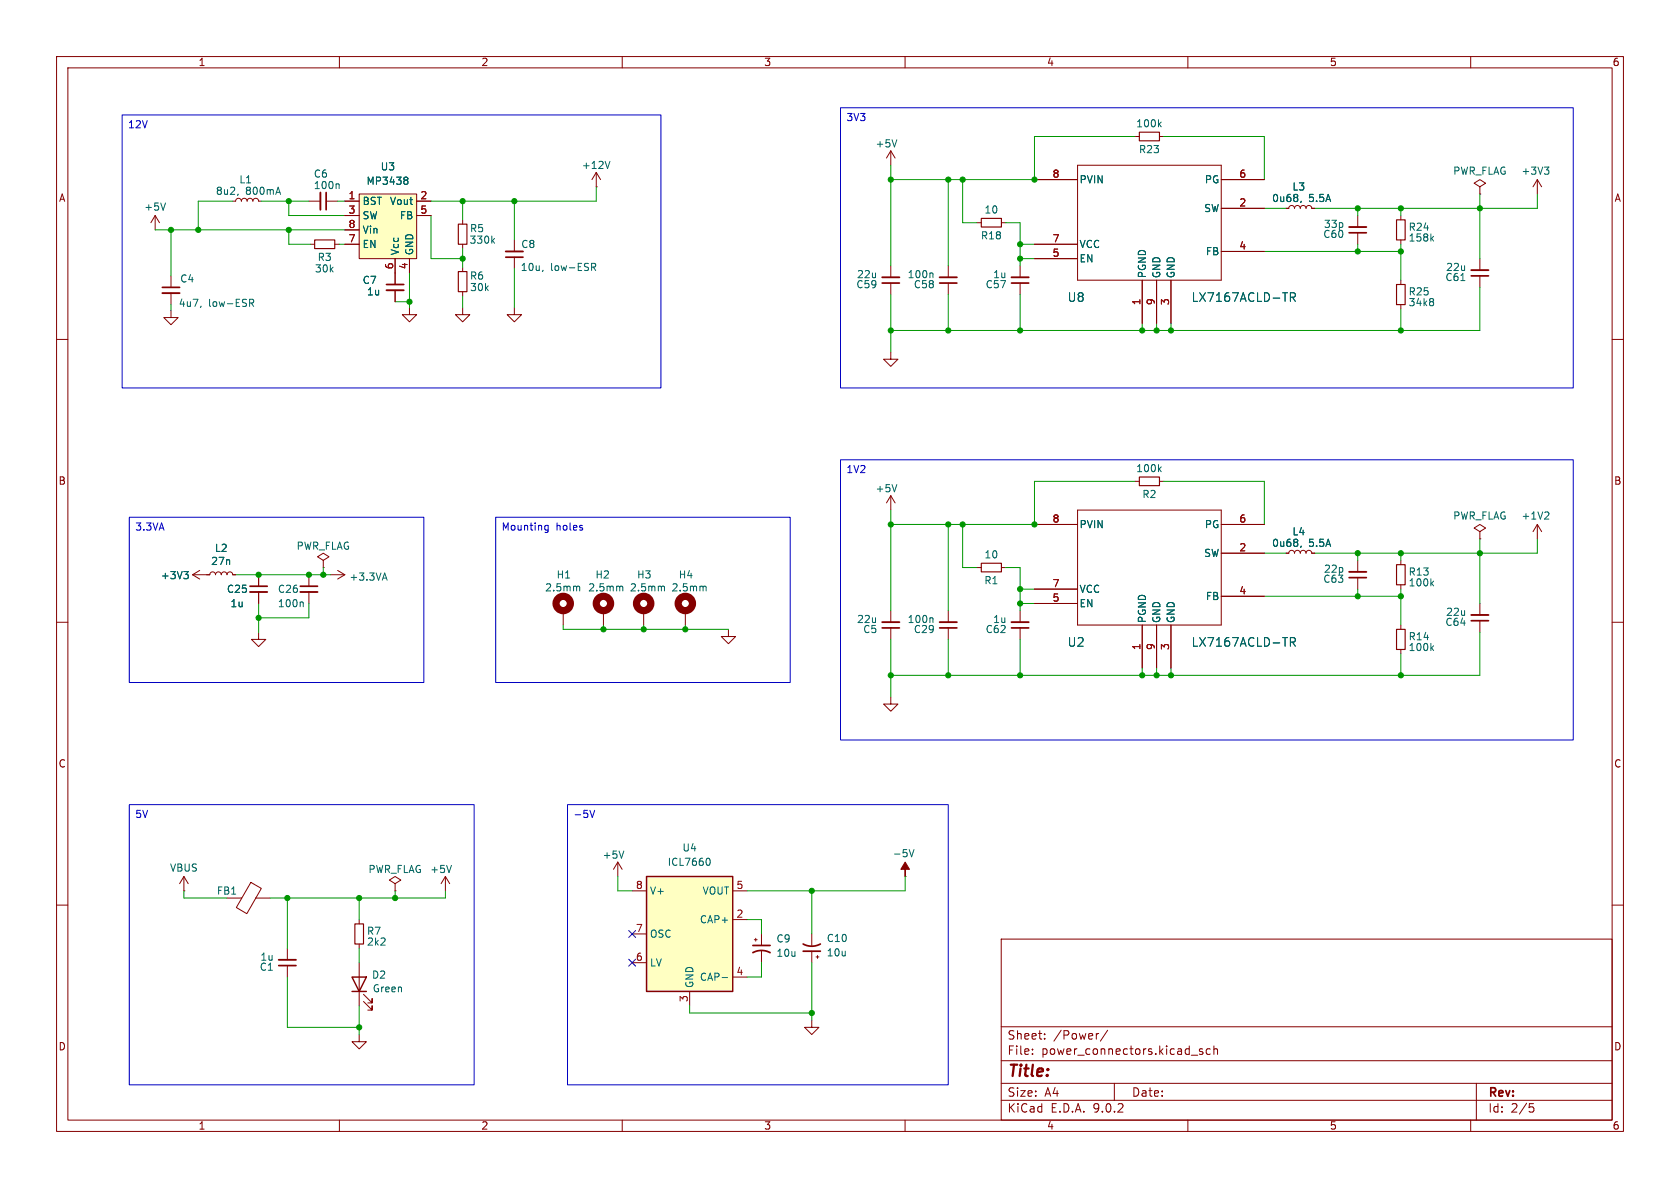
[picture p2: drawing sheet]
<svg xmlns="http://www.w3.org/2000/svg" width="297mm" height="210mm" viewBox="0 0 297 210" stroke-linecap="round" stroke-linejoin="round" font-family="sans-serif">
<g fill="none" stroke="#840000" stroke-width=".18">
<path d="M10 10h277v190h-277zM12 12h273v186h-273zM60 10v2M110 10v2M160 10v2M210 10v2M260 10v2M157.5 26.7l-.8 1.2M157.5 26.7l.7 1.2M157.5 26.7v2.5M172.7 39.4h.8M177 39.4h.8"/>
<path d="M182.9 31.8h7.6M190.5 29.2h25.4v20.3h-25.4zM200.7 24.1h.7M205 24.1h.7M215.9 36.8h7.6M215.9 31.8h7.6M227.3 36.8h.5l.2-.3 .3-.2 .4 .2 .2 .3 .1-.3 .4-.2 .3 .2 .2 .3 .1-.3 .4-.2 .3 .2 .2 .3 .1-.3 .4-.2 .4 .2 .1 .3h.5M240 38.1v2M247.6 38.1v.8M261.6 33l1-.6-1-.6-1 .6 1 .6v1.3M261.6 34.3h.1M271.8 31.8l-.8 1.2"/>
<path d="M271.8 31.8l.7 1.2M271.8 31.8v2.5M157.5 47v2M157.5 50v2.1M167.6 47v2M167.6 50v2.1M180.3 47v2M180.3 50v2.1M182.9 43.2h7.6M182.9 45.7h7.6M201.9 49.5v7.7M204.5 49.5v7.7"/>
<path d="M207 49.5v7.7M215.9 44.5h7.6M240 41.1v2.1M247.6 42.4v.8M247.6 49.5v.8M247.6 53.8v.8M261.6 45.7v2.1M261.6 48.8v2M10 60h2M157.5 62.2v1.3h1.2l-1.2 1.3-1.3-1.3h1.3M285 60h2M157.5 87.6v2.6"/>
<path d="M157.5 87.6l-.8 1.3M157.5 87.6l.7 1.3M182.9 92.7h7.6M190.5 90.2h25.4v20.3h-25.4zM200.7 85.1h.7M205 85.1h.7M215.9 97.8h7.6M215.9 92.7h7.6M227.3 97.8h.5l.2-.4 .3-.1 .4 .1 .2 .4 .1-.4 .4-.1 .3 .1 .2 .4 .1-.4 .4-.1 .3 .1 .2 .4 .1-.4 .4-.1 .4 .1 .1 .4h.5M240 99.1v2M247.6 99.1v.7M261.6 94l1-.7-1-.6-1 .6 1 .7v1.3"/>
<path d="M261.6 95.3h.1M271.8 92.7v2.6M271.8 92.7l-.8 1.3M271.8 92.7l.7 1.3M10 110h2M113.8 108v2.5M121.2 108v2.5M128.8 111.3v1.2h1.2l-1.2 1.3-1.3-1.3h1.3M157.5 108v2M157.5 111v2M167.6 108v2M167.6 111v2"/>
<path d="M172.7 100.3h.8M177 100.3h.8M180.3 108v2M180.3 111v2M182.9 104.1h7.6M182.9 106.7h7.6M201.9 110.5v7.6M204.5 110.5v7.6M207 110.5v7.6M215.9 105.4h7.6M240 102.1v2M247.6 103.4v.7"/>
<path d="M247.6 110.5v.8M247.6 114.8v.8M261.6 106.7v2M261.6 109.7v2.1M285 110h2M157.5 123.2v1.3h1.2l-1.2 1.2-1.3-1.2h1.3M10 160h2M50.8 167.6v2.1M50.8 170.7v2M133.3 166.1h.6M133.6 165.9v.5M134.6 165.1v2"/>
<path d="M134.6 168.1v2.1M177 166h108v32h-108zM285 160h2M60 198v2M110 198v2M160 198v2M177 194.5h108M177 191.5h108M177 187.5h108M177 181.5h108M182.5 186.3v.1M182.5 185.5v.1"/>
<path d="M184.7 183.6v.1M184.7 182.8v.1M194.2 182.7l-.2 .1M195.8 182.1l-1.3 2M197 191.5v3M210 198v2M210.6 186.5h1.1M212.6 185.5l-.4-.1-.2 .2 .1 .2 .5 .2v.3h-.6M214 185.5l-.5-.1-.3 .3v.4l.2 .2h.6M214.6 185.5l.2-.1 .4 .1v.9M214.6 184.9v1.5M260 198v2"/>
<path d="M261 191.5v6.5M270.4 195.1h.7M270.5 195.7h.4l.3 .3-.2 .5-.5 .1"/>
</g>
<g fill="none" stroke="#840000" stroke-width=".3">
<path d="M156 50h3M166.1 50h3.1M178.8 50h3.1M238.5 41.1h3.1M260.1 48.8h3M156 111h3M166.1 111h3.1M178.8 111h3.1M238.5 102.1h3.1M260.1 109.7h3M49.3 170.7h3M133.1 168.4a3.2 3.2 0 0 1 3 0"/>
<path d="M133.1 167.1h3"/>
</g>
<path d="M156 49h3M166.1 49h3.1M178.8 49h3.1M238.5 40.1h3.1M260.1 47.8h3M156 110h3M166.1 110h3.1M178.8 110h3.1M238.5 101.1h3.1M260.1 108.7h3M49.3 169.7h3" fill="none" stroke="#840000" stroke-width=".33"/>
<g fill="none" stroke="#006464" stroke-width=".18">
<path d="M158.5 24.7l-.4 1.3M204.9 21.9l.4 .5M205.3 21.6l-.5 .5M230 35.6l-.1 .2M273 29.5h.8l-.4 .5M273.6 30l.2 .3v.3l-.2 .2M164.8 48.2l.1 .2v.7M228.1 52.5h.8l.1-.2-.1-.4-.2-.1h-.6v1.5M228.5 52.5l.5 .8M253.1 42.1l.3 .5M253.2 52.8l.2 .2-.2 .3 .2 .3v.2l-.2 .2M253.4 41.8l-.4 .5"/>
<path d="M258.3 49.6h.7M158.5 85.7l-.4 1.2M204.9 82.9l.4 .5M205.3 82.5l-.5 .5M230 96.5l-.1 .3M273.6 90.5l.2 .2v.3l-.8 .8h.8M117.1 103.6l.4 .2v.7M124.5 103.6l.3 .2v.7M164.8 109.2l.1 .2v.7M228.1 113.5l.8-.1 .1-.2-.1-.3-.2-.2h-.6v1.5M228.5 113.5l.5 .7M253.1 114.5l.3 .5"/>
<path d="M253.1 103.1l.3 .5M253.4 114.2l-.4 .4M253.4 102.7l-.4 .5"/>
</g>
<path d="M173.5 38.6h3.5v1.5h-3.5zM201.4 23.4h3.6v1.5h-3.6zM246.9 38.9h1.5v3.5h-1.5zM246.9 50.3h1.5v3.5h-1.5zM173.5 99.6h3.5v1.5h-3.5zM201.4 84.3h3.6v1.6h-3.6zM246.9 99.8h1.5v3.6h-1.5zM246.9 111.3h1.5v3.5h-1.5z" fill="none" stroke="#840000" stroke-width=".2"/>
<g fill="none" stroke="#840000" stroke-width="1.3">
<circle cx="113.8" cy="106.7" r="1.27"/>
<circle cx="121.2" cy="106.7" r="1.27"/>
</g>
<path d="M114.3 154.9h15.2v20.4h-15.2z" fill="#ffffc2"/>
<path d="M114.3 154.9h15.2v20.4h-15.2zM62.2 172.7h2.6l-1.3 2.6zM62.2 175.3h2.6" fill="none" stroke="#840000" stroke-width=".25"/>
<g fill="none" stroke="#840000" stroke-width=".18">
<path d="M27.4 38.1l-.7 1.3M27.4 38.1l.8 1.3M27.4 38.1v2.5M41.1 35.6h.6l.1-.4 .4-.1 .3 .1 .2 .4 .1-.4 .4-.1 .3 .1 .2 .4 .1-.4 .4-.1 .4 .1 .1 .4 .2-.4 .3-.1 .4 .1 .1 .4h.5M54.6 35.6h2M57.7 35.6h2M81.8 38.9v.7M105.4 33h.1M105.4 30.5l-.8 1.3M105.4 30.5l.8 1.3M105.4 30.5v2.5M30.2 54.9v1.2h-1.2l1.2 1.3 1.3-1.3h-1.3"/>
<path d="M30.2 48.8v2M30.2 51.8v2M69.8 48.3v2M69.8 51.3v2M72.4 54.4v1.2h1.3l-1.3 1.3-1.3-1.3h1.3M81.8 54.4v1.2h1.3l-1.3 1.3-1.3-1.3h1.3M81.8 43.2v.7M81.8 47.2v.8M81.8 51.6v.7M90.9 54.4v1.2h1.3l-1.3 1.3-1.2-1.3h1.2M90.9 42.4v2.1M90.9 45.5v2"/>
<path d="M57.1 99.1l1.1-.7-1.1-.6-1 .6 1 .7v1.2M34 101.6h3.1l.1-.4 .4-.1 .3 .1 .2 .4 .1-.4 .4-.1 .4 .1 .1 .4 .2-.4 .3-.1 .4 .1 .1 .4 .2-.4 .3-.1 .4 .1 .1 .4h.6M34 101.6l1.3 .8M35.3 100.8l-1.3 .8M45.7 111.8v1.2h1.3l-1.3 1.3-1.3-1.3h1.3M45.7 101.6v2M45.7 104.6v2.1M54.6 101.6v2M54.6 104.6v2.1M57.1 100.3h.1M58.4 101.6h2.6M59.7 100.8l1.3 .8"/>
<path d="M61 101.6l-1.3 .8M99.6 108v2.5M106.7 108v2.5M32.5 157.5h.1M32.5 154.9l-.8 1.3M32.5 154.9l.8 1.3M32.5 154.9v2.6M40.1 158.8h2.6M44.3 156l1.9 1-2.6 4.5-1.8-1.1zM45.2 158.8h2.6M69.8 156.2l1.1-.6-1.1-.7-1 .7 1 .6v1.3M69.8 157.5h.1"/>
<path d="M78.7 154.9l-.7 1.3M78.7 154.9l.8 1.3M78.7 154.9v2.6M109.2 152.4l-.7 1.3M109.2 152.4l.8 1.3M109.2 152.4v2.5M111.8 157.5h2.5M129.5 157.5h2.6M160 154.9h.1M63.5 162.6v.7M63.5 166.9v.7M63.5 170.2v7.6"/>
<path d="M64.3 177l1.5 1.6v-.8v.8h-.8M64.3 175.8l1.5 1.5v-.8v.8h-.8M111.8 165.1h2.5M111.8 170.2h2.5M121.9 175.3v2.5M129.5 162.6h2.6M129.5 172.7h2.6M143.5 165.1v2M143.5 168.1v2.1M144.3 169.2h.5M144.5 168.9v.5M63.5 182.9v1.3h1.3l-1.3 1.2-1.3-1.2h1.3"/>
<path d="M143.5 180.3v1.3h1.3l-1.3 1.3-1.3-1.3h1.3"/>
</g>
<g fill="none" stroke="#006464" stroke-width=".18">
<path d="M29.3 35.9l-.5 1.3M42.1 34.3l-.1 .2M59.8 32.5l.2 .2v.6M107.8 28.5l-.4 1.3M35.5 54.1l-.1 .3M44.1 52.9h.5l.3 .2-.2 .4-.6 .1M44.4 53.6l.5 .6M87.1 42.5l.3 .5M87.4 42.2l-.5 .4M96 47.8l-.1 .2M104.6 46.6h.5l.2 .2-.1 .4h-.6M104.9 47.2l.4 .6"/>
<path d="M32.5 101h.8l-.4 .5M33 101.5l.3 .3v.3l-.3 .2M53.4 106.4l.2 .2v.7M67.7 102.2h.6M68 101.3l.4 1.3M102.1 103.6l.4 .2v.7M109.7 103.6l.4 .2v.7M79.8 153l-.4 1.2M110.3 150.4l-.4 1.3M125.1 151.7a.68 .68 0 0 1 .5 .6 .68 .68 0 0 1-.5 .7M160.7 150.2l.5 1.3 .4-1.3M127.7 172.8h.9"/>
</g>
<path d="M57.7 34v3.1M28.7 50.8h3M68.3 50.3h3.1M89.4 45.5h3.1M44.2 103.6h3M53.1 103.6h3M142 166.9a3.2 3.2 0 0 0 3 0M142 168.1h3" fill="none" stroke="#840000" stroke-width=".3"/>
<path d="M160 152.4l.8 1.3h-.8v1.2v-1.2h-.7z" fill="#840000" stroke="#840000" stroke-width=".18"/>
<g fill="none" stroke="#840000" stroke-width="1.3">
<circle cx="99.6" cy="106.7" r="1.27"/>
<circle cx="106.7" cy="106.7" r="1.27"/>
</g>
<path d="M56.6 34v3.1M28.7 51.8h3M68.3 51.3h3.1M89.4 44.5h3.1M44.2 104.6h3M53.1 104.6h3" fill="none" stroke="#840000" stroke-width=".33"/>
<path d="M81 39.6h1.5v3.6h-1.5zM81 48h1.5v3.6h-1.5zM62.7 163.3h1.6v3.6h-1.6z" fill="none" stroke="#840000" stroke-width=".2"/>
<path d="M63.5 34.3h10.2v11.4h-10.2z" fill="#ffffc2"/>
<g fill="none" stroke="#840000" stroke-width=".18">
<path d="M61 35.6h2.5M61 38.1h2.5M63.5 34.3h10.2v11.4h-10.2zM73.7 35.6h2.5M73.7 38.1h2.5M182.9 31.8h7.6M215.9 31.8h7.6M215.9 36.8h7.6M227.3 36.8h.5M231.9 36.8h.5M54.9 43.2h.7M59.2 43.2h.7"/>
<path d="M61 40.6h2.5M61 43.2h2.5M69.8 45.7v4.6M69.8 51.3v2M72.4 45.7v2.6M182.9 43.2h7.6M182.9 45.7h7.6M201.9 49.5v7.7M204.5 49.5v7.7M207 49.5v7.7M215.9 44.5h7.6M182.9 92.7h7.6"/>
<path d="M215.9 97.8h7.6M215.9 92.7h7.6M227.3 97.8h.5M231.9 97.8h.5M36.6 101.6h.5M41.1 101.6h.6M45.7 101.6v2M45.7 104.6v2.1M182.9 104.1h7.6M182.9 106.7h7.6M201.9 110.5v7.6M204.5 110.5v7.6"/>
<path d="M207 110.5v7.6M215.9 105.4h7.6"/>
</g>
<path d="M71.6 31.3h.3l.2 .3-.2 .3M71.6 31.9h.3M71.9 31.9l.2 .2v.2l-.1 .2-.4 .1M230 35.6l-.1 .2M228.1 52.5h.8l.1-.2-.1-.4-.2-.1h-.6v1.5M228.5 52.5l.5 .8M230 96.5l-.1 .3M32.5 101h.8l-.4 .5M33 101.5l.3 .3v.3l-.3 .2M228.1 113.5l.8-.1 .1-.2-.1-.3-.2-.2h-.6v1.5M228.5 113.5l.5 .7" fill="none" stroke="#006464" stroke-width=".18"/>
<path d="M55.6 42.4h3.6v1.5h-3.6z" fill="none" stroke="#840000" stroke-width=".2"/>
<g fill="none" stroke="#009600" stroke-width=".18">
<path d="M41.1 35.6h-6v5M46.2 35.6h8.4M51.1 35.6v2.5h9.9M59.7 35.6h1.3M76.2 38.1v7.6h5.6M81.8 35.3v3.6M90.9 35.6v6.8M105.4 33v2.6h-29.2M157.5 29.2v17.8M167.6 31.8v15.2M170.2 31.8v7.6h2.5M177.8 39.4h2.5v7.6"/>
<path d="M200.7 24.1h-17.8v7.7h-25.4M205.7 24.1h17.8v7.7M223.5 36.8h3.8M240 36.8v1.3M247.6 36.8v1.3M261.6 34.3v11.4M271.8 34.3v2.5h-39.4M27.4 40.6h33.6M30.2 40.6v8.2M30.2 53.8v1.1M51.1 40.6v2.6h3.8M59.9 43.2h1.1"/>
<path d="M69.8 53.3h2.6M72.4 48.3v6.1M81.8 43.9v3.3M81.8 52.3v2.1M90.9 47.5v6.9M157.5 52.1v10.1M167.6 52.1v6.3M180.3 45.7h2.6M180.3 52.1v6.3M180.3 43.2h2.6M201.9 57.2v1.2M204.5 57.2v1.2"/>
<path d="M207 57.2v1.2M223.5 44.5h24.1M240 43.2v1.3M247.6 43.2v6.3M247.6 54.6v3.8M261.6 50.8v7.6h-104.1M157.5 90.2v17.8M167.6 92.7v15.3M170.2 92.7v7.6h2.5M200.7 85.1h-17.8v7.6h-25.4M205.7 85.1h17.8v7.6M223.5 97.8h3.8"/>
<path d="M240 97.8v1.3M247.6 97.8v1.3M261.6 95.3v11.4M271.8 95.3v2.5h-39.4M41.7 101.6h16.7M45.7 106.7v5.1M54.6 106.7v2.5h-8.9M57.1 100.3v1.3M99.6 110.5v.8h29.2M106.7 110.5v.8M113.8 110.5v.8M121.2 110.5v.8"/>
<path d="M157.5 113v10.2M167.6 113v6.4M177.8 100.3h2.5v7.7M180.3 113v6.4M180.3 104.1h2.6M180.3 106.7h2.6M201.9 118.1v1.3M204.5 118.1v1.3M207 118.1v1.3M223.5 105.4h24.1M240 104.1v1.3M247.6 104.1v6.4"/>
<path d="M247.6 115.6v3.8M261.6 111.8v7.6h-104.1M32.5 157.5v1.3h7.6M50.8 158.8v8.8M63.5 158.8v3.8M69.8 157.5v1.3M78.7 157.5v1.3h-30.9M109.2 154.9v2.6h2.6M143.5 157.5v7.6M160 154.9v2.6h-27.9M50.8 172.7v8.9h12.7M63.5 167.6v2.6"/>
<path d="M63.5 177.8v5.1M121.9 177.8v1.3h21.6M132.1 162.6h2.5v2.5M134.6 170.2v2.5h-2.5M143.5 170.2v10.1"/>
</g>
<path d="M111.2 164.5l1.2 1.2M111.2 169.6l1.2 1.2M112.4 164.5l-1.2 1.2M112.4 169.6l-1.2 1.2" fill="none" stroke="#000084" stroke-width=".18"/>
<path d="M148.6 19.1h129.5v49.5h-129.5zM21.6 20.3h95.2v48.3h-95.2zM22.9 91.4h52v29.3h-52zM87.6 91.4h52.1v29.3h-52.1zM96.4 93.6l.1 .1h.4M96.9 92.9v1l-.2 .2h-.3M96.9 92.9h-.4l-.1 .1M148.6 81.3h129.5v49.5h-129.5zM22.9 142.2h60.9v49.6h-60.9zM100.3 142.2h67.3v49.6h-67.3zM104.3 143.2l.4 1.3 .4-1.3" fill="none" stroke="#0000c2" stroke-width=".18"/>
<g fill="#009600" stroke="#009600" stroke-width=".18">
<circle cx="182.9" cy="92.7" r=".46"/>
<circle cx="204.5" cy="119.4" r=".46"/>
<circle cx="201.9" cy="119.4" r=".46"/>
<circle cx="170.2" cy="92.7" r=".46"/>
<circle cx="180.3" cy="119.4" r=".46"/>
<circle cx="207" cy="119.4" r=".46"/>
<circle cx="180.3" cy="58.4" r=".46"/>
<circle cx="180.3" cy="45.7" r=".46"/>
<circle cx="180.3" cy="43.2" r=".46"/>
<circle cx="204.5" cy="58.4" r=".46"/>
<circle cx="201.9" cy="58.4" r=".46"/>
<circle cx="182.9" cy="31.8" r=".46"/>
<circle cx="167.6" cy="58.4" r=".46"/>
<circle cx="157.5" cy="58.4" r=".46"/>
<circle cx="157.5" cy="31.8" r=".46"/>
<circle cx="167.6" cy="31.8" r=".46"/>
<circle cx="170.2" cy="31.8" r=".46"/>
<circle cx="247.6" cy="58.4" r=".46"/>
<circle cx="247.6" cy="44.5" r=".46"/>
<circle cx="261.6" cy="36.8" r=".46"/>
<circle cx="207" cy="58.4" r=".46"/>
<circle cx="240" cy="44.5" r=".46"/>
<circle cx="247.6" cy="36.8" r=".46"/>
<circle cx="240" cy="36.8" r=".46"/>
<circle cx="261.6" cy="97.8" r=".46"/>
<circle cx="247.6" cy="105.4" r=".46"/>
<circle cx="240" cy="97.8" r=".46"/>
<circle cx="247.6" cy="97.8" r=".46"/>
<circle cx="240" cy="105.4" r=".46"/>
<circle cx="247.6" cy="119.4" r=".46"/>
<circle cx="180.3" cy="106.7" r=".46"/>
<circle cx="157.5" cy="92.7" r=".46"/>
<circle cx="167.6" cy="92.7" r=".46"/>
<circle cx="157.5" cy="119.4" r=".46"/>
<circle cx="180.3" cy="104.1" r=".46"/>
<circle cx="167.6" cy="119.4" r=".46"/>
<circle cx="113.8" cy="111.3" r=".46"/>
<circle cx="143.5" cy="179.1" r=".46"/>
<circle cx="121.2" cy="111.3" r=".46"/>
<circle cx="143.5" cy="157.5" r=".46"/>
<circle cx="45.7" cy="101.6" r=".46"/>
<circle cx="45.7" cy="109.2" r=".46"/>
<circle cx="57.1" cy="101.6" r=".46"/>
<circle cx="54.6" cy="101.6" r=".46"/>
<circle cx="106.7" cy="111.3" r=".46"/>
<circle cx="72.4" cy="53.3" r=".46"/>
<circle cx="81.8" cy="45.7" r=".46"/>
<circle cx="90.9" cy="35.6" r=".46"/>
<circle cx="81.8" cy="35.6" r=".46"/>
<circle cx="69.8" cy="158.8" r=".46"/>
<circle cx="63.5" cy="181.6" r=".46"/>
<circle cx="50.8" cy="158.8" r=".46"/>
<circle cx="63.5" cy="158.8" r=".46"/>
<circle cx="51.1" cy="40.6" r=".46"/>
<circle cx="30.2" cy="40.6" r=".46"/>
<circle cx="51.1" cy="35.6" r=".46"/>
<circle cx="35.1" cy="40.6" r=".46"/>
</g>
<text font-size="2.8" fill="#840000" x="178" y="190.9">Title:</text>
<g font-size="2.1" fill="#006464">
<text x="188.6" y="53.6">U8</text>
<text x="210.6" y="53.6">LX7167ACLD-TR</text>
<text x="188.6" y="114.5">U2</text>
<text x="210.6" y="114.5">LX7167ACLD-TR</text>
</g>
<g font-size="2.1" fill="#840000">
<text x="178" y="184">Sheet:</text>
<text x="186.2" y="184">/Power/</text>
<text x="178" y="186.7">File:</text>
<text x="184.1" y="186.7">power_connectors.kicad_sch</text>
<text x="178" y="196.9">KiCad</text>
<text x="178" y="194.1">Size:</text>
<text x="184.7" y="194.1">A4</text>
<text x="185.7" y="196.9">E.D.A.</text>
<text x="193.3" y="196.9">9.0.2</text>
<text x="200" y="194.1">Date:</text>
<text x="263" y="194.3">Rev:</text>
<text x="263" y="196.9">Id:</text>
<text x="267.1" y="196.9">2/5</text>
</g>
<g font-size="1.8" fill="#840000">
<text x="35" y="11.9">1</text>
<text x="85" y="11.9">2</text>
<text x="135" y="11.9">3</text>
<text x="185" y="11.9">4</text>
<text x="235" y="11.9">5</text>
<text x="285" y="11.9">6</text>
<text x="10.3" y="35.9">A</text>
<text x="285.3" y="35.9">A</text>
<text x="10.3" y="85.9">B</text>
<text x="285.3" y="85.9">B</text>
<text x="10.3" y="135.9">C</text>
<text x="285.3" y="135.9">C</text>
<text x="10.3" y="185.9">D</text>
<text x="285.3" y="185.9">D</text>
<text x="35" y="199.9">1</text>
<text x="85" y="199.9">2</text>
<text x="135" y="199.9">3</text>
<text x="185" y="199.9">4</text>
<text x="235" y="199.9">5</text>
<text x="285" y="199.9">6</text>
</g>
<g font-size="1.8" fill="#0000c2">
<text x="22.5" y="23">12V</text>
<text x="149.5" y="21.7">3V3</text>
<text x="149.5" y="84">1V2</text>
<text x="23.8" y="94.1">3.3VA</text>
<text x="88.6" y="94.1">Mounting</text>
<text x="98.3" y="94.1">holes</text>
<text x="23.8" y="144.9">5V</text>
<text x="101.3" y="144.9">-5V</text>
</g>
<g font-size="1.8" fill="#006464">
<text x="200.8" y="22.7">100k</text>
<text x="154.7" y="26.3">+5V</text>
<text x="201.3" y="27.3">R23</text>
<text x="38.1" y="34.6">8u2,</text>
<text x="42.2" y="32.6">L1</text>
<text x="43.4" y="34.6">800mA</text>
<text x="55.4" y="31.6">C6</text>
<text x="55.4" y="33.6">100n</text>
<text x="64.7" y="32.9">MP3438</text>
<text x="67.2" y="30.3">U3</text>
<text x="102.8" y="30.1">+12V</text>
<text x="190.8" y="32.6">PVIN</text>
<text x="212.9" y="32.6">PG</text>
<text x="224.8" y="35.9">0u68,</text>
<text x="228.4" y="33.9">L3</text>
<text x="231.3" y="35.9">5.5A</text>
<text x="256.8" y="31.1">PWR_FLAG</text>
<text x="268.9" y="31.1">+3V3</text>
<text x="25.4" y="37.4">+5V</text>
<text x="64" y="36.4">BST</text>
<text x="64" y="39">SW</text>
<text x="64" y="41.5">Vin</text>
<text x="68.8" y="36.4">Vout</text>
<text x="70.6" y="39">FB</text>
<text x="83" y="41.2">R5</text>
<text x="173.9" y="37.9">10</text>
<text x="212.8" y="37.7">SW</text>
<text x="234" y="40.5">33p</text>
<text x="248.9" y="41">R24</text>
<text x="56.1" y="46.3">R3</text>
<text x="64" y="44">EN</text>
<text x="70.7" y="45.2" transform="rotate(-90 70.7 45.2)">Vcc</text>
<text x="73.3" y="45.2" transform="rotate(-90 73.3 45.2)">GND</text>
<text x="82.9" y="43.3">330k</text>
<text x="92" y="44">C8</text>
<text x="173.3" y="42.5">R18</text>
<text x="190.8" y="44">VCC</text>
<text x="190.8" y="46.6">EN</text>
<text x="213.1" y="45.3">FB</text>
<text x="233.8" y="42.3">C60</text>
<text x="248.9" y="42.9">158k</text>
<text x="31.8" y="50.1">C4</text>
<text x="55.6" y="48.4">30k</text>
<text x="64" y="50.4">C7</text>
<text x="64.8" y="52.4">1u</text>
<text x="83" y="49.6">R6</text>
<text x="83" y="51.7">30k</text>
<text x="92" y="48.1">10u,</text>
<text x="97.3" y="48.1">low-ESR</text>
<text x="151.3" y="51.2">C59</text>
<text x="151.4" y="49.4">22u</text>
<text x="160.4" y="49.4">100n</text>
<text x="161.5" y="51.2">C58</text>
<text x="174.2" y="51.2">C57</text>
<text x="175.5" y="49.4">1u</text>
<text x="202.8" y="49.3" transform="rotate(-90 202.8 49.3)">PGND</text>
<text x="205.3" y="49.3" transform="rotate(-90 205.3 49.3)">GND</text>
<text x="207.9" y="49.3" transform="rotate(-90 207.9 49.3)">GND</text>
<text x="248.9" y="52.4">R25</text>
<text x="255.4" y="49.9">C61</text>
<text x="255.6" y="48.1">22u</text>
<text x="31.5" y="54.5">4u7,</text>
<text x="36.8" y="54.5">low-ESR</text>
<text x="248.9" y="54.3">34k8</text>
<text x="200.8" y="83.7">100k</text>
<text x="154.7" y="87.2">+5V</text>
<text x="201.9" y="88.2">R2</text>
<text x="190.8" y="93.6">PVIN</text>
<text x="212.9" y="93.6">PG</text>
<text x="228.4" y="94.8">L4</text>
<text x="256.8" y="92">PWR_FLAG</text>
<text x="268.9" y="92">+1V2</text>
<text x="37.2" y="100.1">27n</text>
<text x="37.9" y="97.8">L2</text>
<text x="52.3" y="97.4">PWR_FLAG</text>
<text x="173.9" y="98.9">10</text>
<text x="212.8" y="98.7">SW</text>
<text x="224.8" y="96.9">0u68,</text>
<text x="231.3" y="96.9">5.5A</text>
<text x="234" y="101.4">22p</text>
<text x="248.9" y="102">R13</text>
<text x="28.3" y="102.6">+3V3</text>
<text x="40" y="105">C25</text>
<text x="40.6" y="107.5">1u</text>
<text x="49" y="107.5">100n</text>
<text x="49" y="105">C26</text>
<text x="61.7" y="102.8">+3.3VA</text>
<text x="96.3" y="104.7">2.5mm</text>
<text x="98.3" y="102.5">H1</text>
<text x="103.9" y="104.7">2.5mm</text>
<text x="105.2" y="102.5">H2</text>
<text x="111.3" y="104.7">2.5mm</text>
<text x="112.5" y="102.5">H3</text>
<text x="118.6" y="104.7">2.5mm</text>
<text x="119.9" y="102.5">H4</text>
<text x="173.9" y="103.5">R1</text>
<text x="190.8" y="105">VCC</text>
<text x="190.8" y="107.5">EN</text>
<text x="213.1" y="106.3">FB</text>
<text x="233.8" y="103.2">C63</text>
<text x="248.9" y="103.9">100k</text>
<text x="151.4" y="110.3">22u</text>
<text x="152.5" y="112.1">C5</text>
<text x="160.4" y="110.3">100n</text>
<text x="161.5" y="112.1">C29</text>
<text x="174.2" y="112.1">C62</text>
<text x="175.5" y="110.3">1u</text>
<text x="202.8" y="110.2" transform="rotate(-90 202.8 110.2)">PGND</text>
<text x="205.3" y="110.2" transform="rotate(-90 205.3 110.2)">GND</text>
<text x="207.9" y="110.2" transform="rotate(-90 207.9 110.2)">GND</text>
<text x="248.9" y="113.4">R14</text>
<text x="255.4" y="110.8">C64</text>
<text x="255.6" y="109.1">22u</text>
<text x="248.9" y="115.3">100k</text>
<text x="30" y="154.3">VBUS</text>
<text x="65" y="154.5">PWR_FLAG +5V</text>
<text x="106.4" y="152">+5V</text>
<text x="117.9" y="153.3">ICL7660</text>
<text x="120.5" y="150.7">U4</text>
<text x="157.7" y="151.7">-5V</text>
<text x="38.2" y="158.3">FB1</text>
<text x="114.8" y="158.3">V+</text>
<text x="124.1" y="158.3">VOUT</text>
<text x="64.8" y="165.5">R7</text>
<text x="64.8" y="167.4">2k2</text>
<text x="114.8" y="166">OSC</text>
<text x="123.6" y="163.4">CAP+</text>
<text x="137.2" y="166.8">C9</text>
<text x="146.1" y="166.7">C10</text>
<text x="45.8" y="171.8">C1</text>
<text x="45.9" y="170">1u</text>
<text x="65.7" y="173.2">D2</text>
<text x="114.8" y="171">LV</text>
<text x="123.6" y="173.6">CAP-</text>
<text x="137.2" y="169.3">10u</text>
<text x="146.1" y="169.3">10u</text>
<text x="65.8" y="175.6">Green</text>
<text x="122.8" y="174.8" transform="rotate(-90 122.8 174.8)">GND</text>
</g>
<g font-size="1.8" fill="#a90000">
<text x="61.5" y="35.3">1</text>
<text x="74.2" y="35.3">2</text>
<text x="186" y="31.5">8</text>
<text x="219" y="31.5">6</text>
<text x="61.5" y="37.8">3</text>
<text x="61.5" y="40.4">8</text>
<text x="74.2" y="37.8">5</text>
<text x="219" y="36.6">2</text>
<text x="61.5" y="42.9">7</text>
<text x="69.6" y="47.7" transform="rotate(-90 69.6 47.7)">6</text>
<text x="72.1" y="47.7" transform="rotate(-90 72.1 47.7)">4</text>
<text x="186" y="42.9">7</text>
<text x="186" y="45.5">5</text>
<text x="219" y="44.2">4</text>
<text x="201.7" y="54" transform="rotate(-90 201.7 54)">1</text>
<text x="204.2" y="54" transform="rotate(-90 204.2 54)">9</text>
<text x="206.8" y="54" transform="rotate(-90 206.8 54)">3</text>
<text x="186" y="92.5">8</text>
<text x="219" y="92.5">6</text>
<text x="219" y="97.5">2</text>
<text x="186" y="103.9">7</text>
<text x="186" y="106.4">5</text>
<text x="219" y="105.2">4</text>
<text x="201.7" y="115" transform="rotate(-90 201.7 115)">1</text>
<text x="204.2" y="115" transform="rotate(-90 204.2 115)">9</text>
<text x="206.8" y="115" transform="rotate(-90 206.8 115)">3</text>
<text x="112.3" y="157.2">8</text>
<text x="130.1" y="157.2">5</text>
<text x="112.3" y="164.8">7</text>
<text x="130.1" y="162.3">2</text>
<text x="112.3" y="169.9">6</text>
<text x="130.1" y="172.5">4</text>
<text x="121.7" y="177.2" transform="rotate(-90 121.7 177.2)">3</text>
</g>
</svg>
